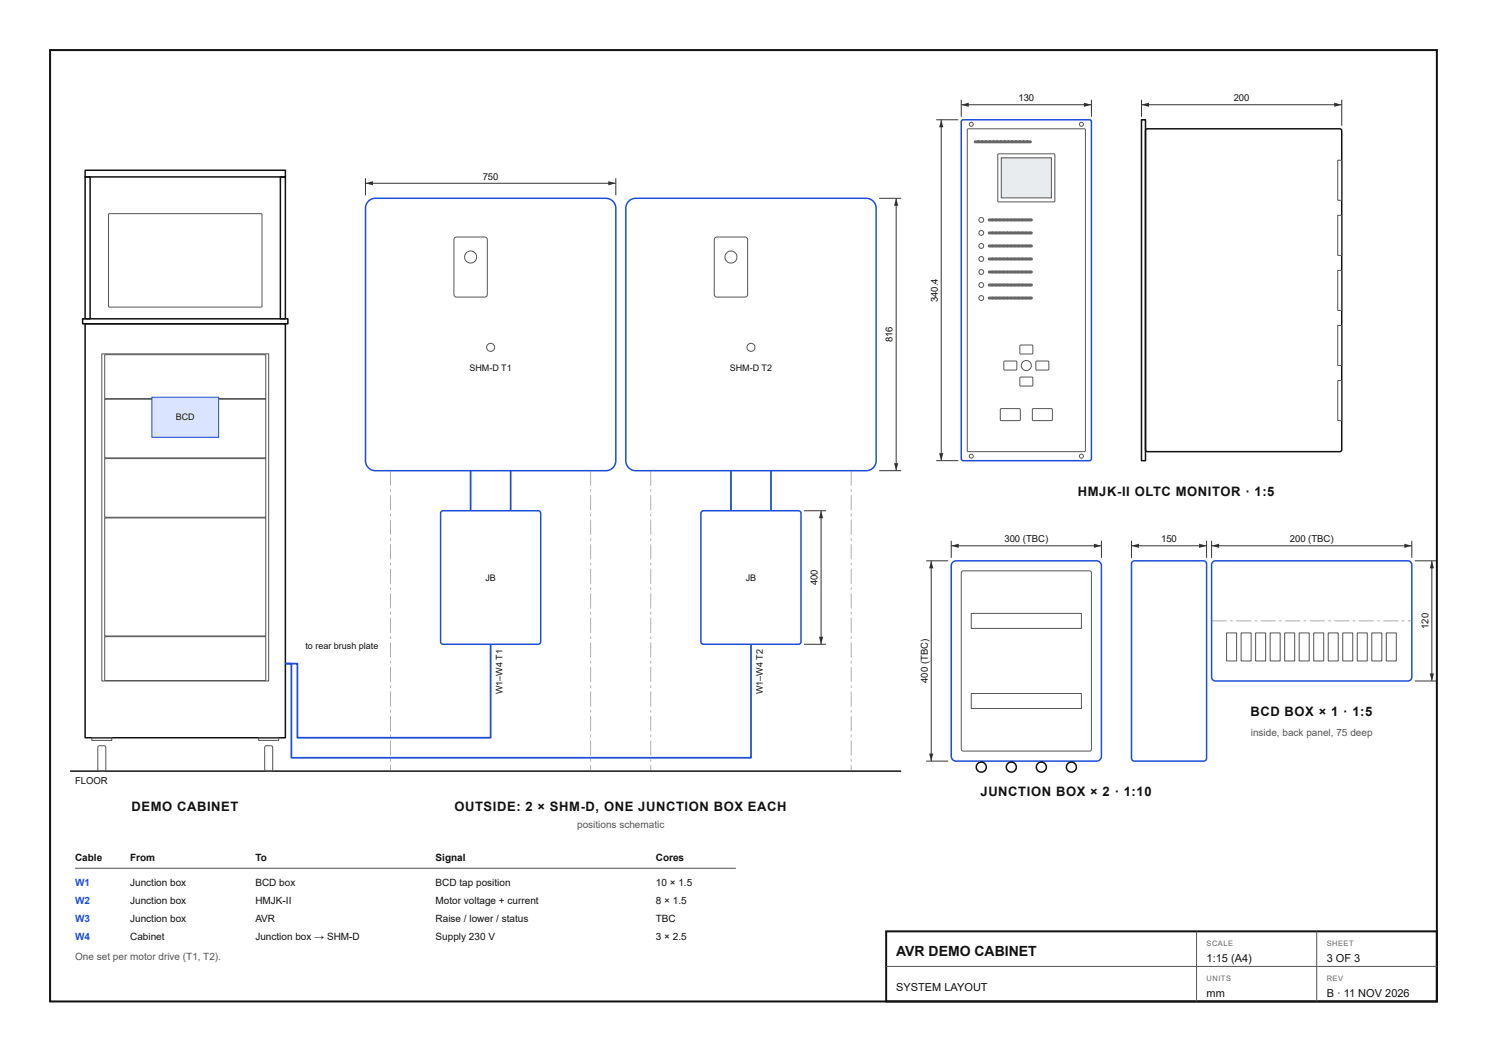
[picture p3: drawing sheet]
<svg xmlns="http://www.w3.org/2000/svg" width="297mm" height="210mm" viewBox="0 0 297 210" stroke-linecap="round" stroke-linejoin="round" font-family="sans-serif">
<path d="M17 35.3h1v28.4h-1zM17 34h40v1.3h-40zM56 35.3h1v28.4h-1zM16.5 63.7h41v1h-41zM17 64.7h40v82.6h-40zM14 154h166" fill="none" stroke="#111" stroke-width=".3"/>
<path d="M21.7 42.7h30.5l.1 .2v18.3l-.2 .1h-30.3l-.1-.2zM20.3 70.7h33.4v65.3h-33.4zM20.9 79.7h32.2v11.7h-32.2zM20.9 70.8h32.2v8.8h-32.2zM20.9 91.6h32.2v11.7h-32.2zM20.9 103.4h32.2v23.6h-32.2zM20.9 127.1h32.2v8.8h-32.2zM18.3 147.3h4v.6h-4zM19.6 149l1.2-.1 .3 .2v4.6l-.2 .3h-1l-.3-.2zM51.7 147.3h4v.6h-4zM53 149l1.1-.1 .3 .2 .1 4.6-.2 .3h-1.1l-.3-.2z" fill="none" stroke="#555" stroke-width=".2"/>
<path d="M30.3 79.3h13.4v8h-13.4z" fill="#dbe4ff"/>
<path d="M30.3 79.3h13.4v8h-13.4z" fill="none" stroke="#1d4ed8" stroke-width=".2"/>
<path d="M73.6 40.2a2 2 0 0 1 1.4-.6h46a2 2 0 0 1 2 2v50.4a2 2 0 0 1-2 2h-46a2 2 0 0 1-2-2v-50.4a2 2 0 0 1 .6-1.4z" fill="none" stroke="#1d4ed8" stroke-width=".3"/>
<g fill="none" stroke="#555" stroke-width=".2">
<path d="M90.8 47.5l.4-.2h5.6a.53 .53 0 0 1 .5 .6v10.9a.53 .53 0 0 1-.5 .5h-5.6a.53 .53 0 0 1-.5-.5v-10.9z"/>
<circle cx="94" cy="51.3" r="1.2"/>
<circle cx="98" cy="69.4" r=".8"/>
</g>
<g fill="#777">
<path d="M77.9 94h.2v3h-.2zM77.9 97.7h.2v.5h-.2zM77.9 98.9h.2v3h-.2zM77.9 102.6h.2v.5h-.2zM77.9 103.8h.2v3h-.2zM77.9 107.5h.2v.5h-.2zM77.9 108.7h.2v3h-.2zM77.9 112.4h.2v.5h-.2zM77.9 113.6h.2v3h-.2zM77.9 117.3h.2v.5h-.2zM77.9 118.5h.2v3h-.2zM77.9 122.2h.2v.5h-.2zM77.9 123.4h.2v3h-.2zM77.9 127.1h.2v.5h-.2zM77.9 128.3h.2v3h-.2zM77.9 132h.2v.5h-.2zM77.9 133.2h.2v3h-.2zM77.9 136.9h.2v.5h-.2zM77.9 138.1h.2v3h-.2zM77.9 141.8h.2v.5h-.2zM77.9 143h.2v3h-.2zM77.9 146.7h.2v.5h-.2zM77.9 147.9h.2v3h-.2zM77.9 151.6h.2v.5h-.2zM77.9 152.8h.2v1.2h-.2z"/>
<path d="M117.9 94h.2v3h-.2zM117.9 97.7h.2v.5h-.2zM117.9 98.9h.2v3h-.2zM117.9 102.6h.2v.5h-.2zM117.9 103.8h.2v3h-.2zM117.9 107.5h.2v.5h-.2zM117.9 108.7h.2v3h-.2zM117.9 112.4h.2v.5h-.2zM117.9 113.6h.2v3h-.2zM117.9 117.3h.2v.5h-.2zM117.9 118.5h.2v3h-.2zM117.9 122.2h.2v.5h-.2zM117.9 123.4h.2v3h-.2zM117.9 127.1h.2v.5h-.2zM117.9 128.3h.2v3h-.2zM117.9 132h.2v.5h-.2zM117.9 133.2h.2v3h-.2zM117.9 136.9h.2v.5h-.2zM117.9 138.1h.2v3h-.2zM117.9 141.8h.2v.5h-.2zM117.9 143h.2v3h-.2zM117.9 146.7h.2v.5h-.2zM117.9 147.9h.2v3h-.2zM117.9 151.6h.2v.5h-.2zM117.9 152.8h.2v1.2h-.2z"/>
</g>
<path d="M125.6 40.2a2 2 0 0 1 1.4-.6h46a2 2 0 0 1 2 2v50.4a2 2 0 0 1-2 2h-46a2 2 0 0 1-2-2v-50.4a2 2 0 0 1 .6-1.4zM88.2 102.2l.3-.2h19a.53 .53 0 0 1 .5 .5v25.6a.53 .53 0 0 1-.5 .6h-19a.53 .53 0 0 1-.5-.6v-25.6z" fill="none" stroke="#1d4ed8" stroke-width=".3"/>
<path d="M94 94v8M102 94v8" fill="none" stroke="#1d4ed8" stroke-width=".35"/>
<g fill="none" stroke="#555" stroke-width=".2">
<path d="M142.8 47.5l.4-.2h5.6a.53 .53 0 0 1 .5 .6v10.9a.53 .53 0 0 1-.5 .5h-5.6a.53 .53 0 0 1-.5-.5v-10.9z"/>
<circle cx="146" cy="51.3" r="1.2"/>
<circle cx="150" cy="69.4" r=".8"/>
</g>
<g fill="#777">
<path d="M129.9 94h.2v3h-.2zM129.9 97.7h.2v.5h-.2zM129.9 98.9h.2v3h-.2zM129.9 102.6h.2v.5h-.2zM129.9 103.8h.2v3h-.2zM129.9 107.5h.2v.5h-.2zM129.9 108.7h.2v3h-.2zM129.9 112.4h.2v.5h-.2zM129.9 113.6h.2v3h-.2zM129.9 117.3h.2v.5h-.2zM129.9 118.5h.2v3h-.2zM129.9 122.2h.2v.5h-.2zM129.9 123.4h.2v3h-.2zM129.9 127.1h.2v.5h-.2zM129.9 128.3h.2v3h-.2zM129.9 132h.2v.5h-.2zM129.9 133.2h.2v3h-.2zM129.9 136.9h.2v.5h-.2zM129.9 138.1h.2v3h-.2zM129.9 141.8h.2v.5h-.2zM129.9 143h.2v3h-.2zM129.9 146.7h.2v.5h-.2zM129.9 147.9h.2v3h-.2zM129.9 151.6h.2v.5h-.2zM129.9 152.8h.2v1.2h-.2z"/>
<path d="M169.9 94h.2v3h-.2zM169.9 97.7h.2v.5h-.2zM169.9 98.9h.2v3h-.2zM169.9 102.6h.2v.5h-.2zM169.9 103.8h.2v3h-.2zM169.9 107.5h.2v.5h-.2zM169.9 108.7h.2v3h-.2zM169.9 112.4h.2v.5h-.2zM169.9 113.6h.2v3h-.2zM169.9 117.3h.2v.5h-.2zM169.9 118.5h.2v3h-.2zM169.9 122.2h.2v.5h-.2zM169.9 123.4h.2v3h-.2zM169.9 127.1h.2v.5h-.2zM169.9 128.3h.2v3h-.2zM169.9 132h.2v.5h-.2zM169.9 133.2h.2v3h-.2zM169.9 136.9h.2v.5h-.2zM169.9 138.1h.2v3h-.2zM169.9 141.8h.2v.5h-.2zM169.9 143h.2v3h-.2zM169.9 146.7h.2v.5h-.2zM169.9 147.9h.2v3h-.2zM169.9 151.6h.2v.5h-.2zM169.9 152.8h.2v1.2h-.2z"/>
</g>
<path d="M140.2 102.2l.3-.2h19a.53 .53 0 0 1 .5 .5v25.6a.53 .53 0 0 1-.5 .6h-19a.53 .53 0 0 1-.5-.6v-25.6z" fill="none" stroke="#1d4ed8" stroke-width=".3"/>
<path d="M146 94v8M154 94v8M98 128.7v18.6h-38.6v-14.8h-2.4h1.2v18.8h91.8v-22.6" fill="none" stroke="#1d4ed8" stroke-width=".35"/>
<path d="M73 35.6v3.4M73 36.6h50M123 35.6v3.4" fill="none" stroke="#333" stroke-width=".2"/>
<g fill="#333">
<path d="M73 36.6l1.5-.4v.8z"/>
<path d="M121.5 36.2l1.5 .4-1.5 .4z"/>
</g>
<path d="M175.6 39.6h4.4M179 39.6v54.4M175.6 94h4.4" fill="none" stroke="#333" stroke-width=".2"/>
<g fill="#333">
<path d="M178.6 92.5h.8l-.4 1.5z"/>
<path d="M179 39.6l.4 1.5h-.8z"/>
</g>
<path d="M160.6 102h4.4M164 102v26.7M160.6 128.7h4.4" fill="none" stroke="#333" stroke-width=".2"/>
<g fill="#333">
<path d="M163.6 127.2h.8l-.4 1.5z"/>
<path d="M164 102l.4 1.5h-.8z"/>
</g>
<g fill="none" stroke="#555" stroke-width=".2">
<path d="M193.3 25.8l23.3-.1 .2 .1v64.2l-.1 .2h-23.3l-.2-.1zM15 173.4h132"/>
<circle cx="194" cy="24.8" r=".4"/>
<circle cx="216" cy="24.8" r=".4"/>
<circle cx="194" cy="91.1" r=".4"/>
<circle cx="216" cy="91.1" r=".4"/>
</g>
<path d="M192.1 24l.3-.1h25.2l.4 .3v67.4l-.2 .4h-25.4l-.4-.2v-67.5z" fill="none" stroke="#1d4ed8" stroke-width=".3"/>
<path d="M194.6 28.1l.7-.1a.3 .3 0 0 1 .3 .3 .3 .3 0 0 1-.3 .3l-.7-.1zM195.3 28.1l.7-.1a.3 .3 0 0 1 .3 .3 .3 .3 0 0 1-.3 .3l-.7-.1zM196.1 28.1l.7-.1a.3 .3 0 0 1 .3 .3 .3 .3 0 0 1-.3 .3l-.7-.1zM196.8 28.1l.7-.1a.3 .3 0 0 1 .3 .3 .3 .3 0 0 1-.3 .3l-.7-.1zM197.6 28.1l.7-.1a.3 .3 0 0 1 .3 .3 .3 .3 0 0 1-.3 .3l-.7-.1zM198.3 28.1l.7-.1a.3 .3 0 0 1 .3 .3 .3 .3 0 0 1-.3 .3l-.7-.1zM199.1 28.1l.7-.1a.3 .3 0 0 1 .3 .3 .3 .3 0 0 1-.3 .3l-.7-.1zM199.8 28.1l.7-.1a.3 .3 0 0 1 .3 .3 .3 .3 0 0 1-.3 .3l-.7-.1zM200.6 28.1l.7-.1a.3 .3 0 0 1 .3 .3 .3 .3 0 0 1-.3 .3l-.7-.1zM201.3 28.1l.7-.1a.3 .3 0 0 1 .3 .3 .3 .3 0 0 1-.3 .3l-.7-.1zM202.1 28.1l.7-.1a.3 .3 0 0 1 .3 .3 .3 .3 0 0 1-.3 .3l-.7-.1zM202.8 28.1l.7-.1a.3 .3 0 0 1 .3 .3 .3 .3 0 0 1-.3 .3l-.7-.1zM203.6 28.1l.7-.1a.3 .3 0 0 1 .3 .3 .3 .3 0 0 1-.3 .3l-.7-.1zM204.3 28.1l.7-.1a.3 .3 0 0 1 .3 .3 .3 .3 0 0 1-.3 .3l-.7-.1zM205.1 28.1l.7-.1a.3 .3 0 0 1 .3 .3 .3 .3 0 0 1-.3 .3l-.7-.1z" fill="#666"/>
<path d="M199.4 30.8h11.2v9.5h-11.2z" fill="none" stroke="#555" stroke-width=".2"/>
<path d="M200 31.5h10v8h-10z" fill="#e9ecef"/>
<g fill="none" stroke="#555" stroke-width=".2">
<path d="M200 31.5h10v8h-10z"/>
<circle cx="196" cy="43.9" r=".48"/>
</g>
<path d="M197.4 43.7l.7-.1a.3 .3 0 0 1 .3 .3 .3 .3 0 0 1-.3 .3l-.7-.1zM198.1 43.7l.7-.1a.3 .3 0 0 1 .3 .3 .3 .3 0 0 1-.3 .3l-.7-.1zM198.9 43.7l.7-.1a.3 .3 0 0 1 .3 .3 .3 .3 0 0 1-.3 .3l-.7-.1zM199.6 43.7l.7-.1a.3 .3 0 0 1 .3 .3 .3 .3 0 0 1-.3 .3l-.7-.1zM200.4 43.7l.7-.1a.3 .3 0 0 1 .3 .3 .3 .3 0 0 1-.3 .3l-.7-.1zM201.1 43.7l.7-.1a.3 .3 0 0 1 .3 .3 .3 .3 0 0 1-.3 .3l-.7-.1zM201.9 43.7l.7-.1a.3 .3 0 0 1 .3 .3 .3 .3 0 0 1-.3 .3l-.7-.1zM202.6 43.7l.7-.1a.3 .3 0 0 1 .3 .3 .3 .3 0 0 1-.3 .3l-.7-.1zM203.4 43.7l.7-.1a.3 .3 0 0 1 .3 .3 .3 .3 0 0 1-.3 .3l-.7-.1zM204.1 43.7l.7-.1a.3 .3 0 0 1 .3 .3 .3 .3 0 0 1-.3 .3l-.7-.1zM204.9 43.7l.7-.1a.3 .3 0 0 1 .3 .3 .3 .3 0 0 1-.3 .3l-.7-.1zM205.6 44a.35 .35 0 0 1 .7 0 .35 .35 0 0 1-.7 0z" fill="#666"/>
<circle cx="196" cy="46.5" r=".48" fill="none" stroke="#555" stroke-width=".2"/>
<path d="M197.4 46.3l.7-.1a.3 .3 0 0 1 .3 .3 .3 .3 0 0 1-.3 .3l-.7-.1zM198.1 46.3l.7-.1a.3 .3 0 0 1 .3 .3 .3 .3 0 0 1-.3 .3l-.7-.1zM198.9 46.3l.7-.1a.3 .3 0 0 1 .3 .3 .3 .3 0 0 1-.3 .3l-.7-.1zM199.6 46.3l.7-.1a.3 .3 0 0 1 .3 .3 .3 .3 0 0 1-.3 .3l-.7-.1zM200.4 46.3l.7-.1a.3 .3 0 0 1 .3 .3 .3 .3 0 0 1-.3 .3l-.7-.1zM201.1 46.3l.7-.1a.3 .3 0 0 1 .3 .3 .3 .3 0 0 1-.3 .3l-.7-.1zM201.9 46.3l.7-.1a.3 .3 0 0 1 .3 .3 .3 .3 0 0 1-.3 .3l-.7-.1zM202.6 46.3l.7-.1a.3 .3 0 0 1 .3 .3 .3 .3 0 0 1-.3 .3l-.7-.1zM203.4 46.3l.7-.1a.3 .3 0 0 1 .3 .3 .3 .3 0 0 1-.3 .3l-.7-.1zM204.1 46.3l.7-.1a.3 .3 0 0 1 .3 .3 .3 .3 0 0 1-.3 .3l-.7-.1zM204.9 46.3l.7-.1a.3 .3 0 0 1 .3 .3 .3 .3 0 0 1-.3 .3l-.7-.1zM205.6 46.6a.35 .35 0 0 1 .7 0 .35 .35 0 0 1-.7 0z" fill="#666"/>
<circle cx="196" cy="49.1" r=".48" fill="none" stroke="#555" stroke-width=".2"/>
<path d="M197.4 48.9l.7-.1a.3 .3 0 0 1 .3 .3 .3 .3 0 0 1-.3 .3l-.7-.1zM198.1 48.9l.7-.1a.3 .3 0 0 1 .3 .3 .3 .3 0 0 1-.3 .3l-.7-.1zM198.9 48.9l.7-.1a.3 .3 0 0 1 .3 .3 .3 .3 0 0 1-.3 .3l-.7-.1zM199.6 48.9l.7-.1a.3 .3 0 0 1 .3 .3 .3 .3 0 0 1-.3 .3l-.7-.1zM200.4 48.9l.7-.1a.3 .3 0 0 1 .3 .3 .3 .3 0 0 1-.3 .3l-.7-.1zM201.1 48.9l.7-.1a.3 .3 0 0 1 .3 .3 .3 .3 0 0 1-.3 .3l-.7-.1zM201.9 48.9l.7-.1a.3 .3 0 0 1 .3 .3 .3 .3 0 0 1-.3 .3l-.7-.1zM202.6 48.9l.7-.1a.3 .3 0 0 1 .3 .3 .3 .3 0 0 1-.3 .3l-.7-.1zM203.4 48.9l.7-.1a.3 .3 0 0 1 .3 .3 .3 .3 0 0 1-.3 .3l-.7-.1zM204.1 48.9l.7-.1a.3 .3 0 0 1 .3 .3 .3 .3 0 0 1-.3 .3l-.7-.1zM204.9 48.9l.7-.1a.3 .3 0 0 1 .3 .3 .3 .3 0 0 1-.3 .3l-.7-.1zM205.6 49.2a.35 .35 0 0 1 .7 0 .35 .35 0 0 1-.7 0z" fill="#666"/>
<circle cx="196" cy="51.7" r=".48" fill="none" stroke="#555" stroke-width=".2"/>
<path d="M197.4 51.5l.7-.1a.3 .3 0 0 1 .3 .3 .3 .3 0 0 1-.3 .3l-.7-.1zM198.1 51.5l.7-.1a.3 .3 0 0 1 .3 .3 .3 .3 0 0 1-.3 .3l-.7-.1zM198.9 51.5l.7-.1a.3 .3 0 0 1 .3 .3 .3 .3 0 0 1-.3 .3l-.7-.1zM199.6 51.5l.7-.1a.3 .3 0 0 1 .3 .3 .3 .3 0 0 1-.3 .3l-.7-.1zM200.4 51.5l.7-.1a.3 .3 0 0 1 .3 .3 .3 .3 0 0 1-.3 .3l-.7-.1zM201.1 51.5l.7-.1a.3 .3 0 0 1 .3 .3 .3 .3 0 0 1-.3 .3l-.7-.1zM201.9 51.5l.7-.1a.3 .3 0 0 1 .3 .3 .3 .3 0 0 1-.3 .3l-.7-.1zM202.6 51.5l.7-.1a.3 .3 0 0 1 .3 .3 .3 .3 0 0 1-.3 .3l-.7-.1zM203.4 51.5l.7-.1a.3 .3 0 0 1 .3 .3 .3 .3 0 0 1-.3 .3l-.7-.1zM204.1 51.5l.7-.1a.3 .3 0 0 1 .3 .3 .3 .3 0 0 1-.3 .3l-.7-.1zM204.9 51.5l.7-.1a.3 .3 0 0 1 .3 .3 .3 .3 0 0 1-.3 .3l-.7-.1zM205.6 51.8a.35 .35 0 0 1 .7 0 .35 .35 0 0 1-.7 0z" fill="#666"/>
<circle cx="196" cy="54.3" r=".48" fill="none" stroke="#555" stroke-width=".2"/>
<path d="M197.4 54.1l.7-.1a.3 .3 0 0 1 .3 .3 .3 .3 0 0 1-.3 .3l-.7-.1zM198.1 54.1l.7-.1a.3 .3 0 0 1 .3 .3 .3 .3 0 0 1-.3 .3l-.7-.1zM198.9 54.1l.7-.1a.3 .3 0 0 1 .3 .3 .3 .3 0 0 1-.3 .3l-.7-.1zM199.6 54.1l.7-.1a.3 .3 0 0 1 .3 .3 .3 .3 0 0 1-.3 .3l-.7-.1zM200.4 54.1l.7-.1a.3 .3 0 0 1 .3 .3 .3 .3 0 0 1-.3 .3l-.7-.1zM201.1 54.1l.7-.1a.3 .3 0 0 1 .3 .3 .3 .3 0 0 1-.3 .3l-.7-.1zM201.9 54.1l.7-.1a.3 .3 0 0 1 .3 .3 .3 .3 0 0 1-.3 .3l-.7-.1zM202.6 54.1l.7-.1a.3 .3 0 0 1 .3 .3 .3 .3 0 0 1-.3 .3l-.7-.1zM203.4 54.1l.7-.1a.3 .3 0 0 1 .3 .3 .3 .3 0 0 1-.3 .3l-.7-.1zM204.1 54.1l.7-.1a.3 .3 0 0 1 .3 .3 .3 .3 0 0 1-.3 .3l-.7-.1zM204.9 54.1l.7-.1a.3 .3 0 0 1 .3 .3 .3 .3 0 0 1-.3 .3l-.7-.1zM205.6 54.4a.35 .35 0 0 1 .7 0 .35 .35 0 0 1-.7 0z" fill="#666"/>
<circle cx="196" cy="56.9" r=".48" fill="none" stroke="#555" stroke-width=".2"/>
<path d="M197.4 56.7l.7-.1a.3 .3 0 0 1 .3 .3 .3 .3 0 0 1-.3 .3l-.7-.1zM198.1 56.7l.7-.1a.3 .3 0 0 1 .3 .3 .3 .3 0 0 1-.3 .3l-.7-.1zM198.9 56.7l.7-.1a.3 .3 0 0 1 .3 .3 .3 .3 0 0 1-.3 .3l-.7-.1zM199.6 56.7l.7-.1a.3 .3 0 0 1 .3 .3 .3 .3 0 0 1-.3 .3l-.7-.1zM200.4 56.7l.7-.1a.3 .3 0 0 1 .3 .3 .3 .3 0 0 1-.3 .3l-.7-.1zM201.1 56.7l.7-.1a.3 .3 0 0 1 .3 .3 .3 .3 0 0 1-.3 .3l-.7-.1zM201.9 56.7l.7-.1a.3 .3 0 0 1 .3 .3 .3 .3 0 0 1-.3 .3l-.7-.1zM202.6 56.7l.7-.1a.3 .3 0 0 1 .3 .3 .3 .3 0 0 1-.3 .3l-.7-.1zM203.4 56.7l.7-.1a.3 .3 0 0 1 .3 .3 .3 .3 0 0 1-.3 .3l-.7-.1zM204.1 56.7l.7-.1a.3 .3 0 0 1 .3 .3 .3 .3 0 0 1-.3 .3l-.7-.1zM204.9 56.7l.7-.1a.3 .3 0 0 1 .3 .3 .3 .3 0 0 1-.3 .3l-.7-.1zM205.6 57a.35 .35 0 0 1 .7 0 .35 .35 0 0 1-.7 0z" fill="#666"/>
<circle cx="196" cy="59.5" r=".48" fill="none" stroke="#555" stroke-width=".2"/>
<path d="M197.4 59.3l.7-.1a.3 .3 0 0 1 .3 .3 .3 .3 0 0 1-.3 .3l-.7-.1zM198.1 59.3l.7-.1a.3 .3 0 0 1 .3 .3 .3 .3 0 0 1-.3 .3l-.7-.1zM198.9 59.3l.7-.1a.3 .3 0 0 1 .3 .3 .3 .3 0 0 1-.3 .3l-.7-.1zM199.6 59.3l.7-.1a.3 .3 0 0 1 .3 .3 .3 .3 0 0 1-.3 .3l-.7-.1zM200.4 59.3l.7-.1a.3 .3 0 0 1 .3 .3 .3 .3 0 0 1-.3 .3l-.7-.1zM201.1 59.3l.7-.1a.3 .3 0 0 1 .3 .3 .3 .3 0 0 1-.3 .3l-.7-.1zM201.9 59.3l.7-.1a.3 .3 0 0 1 .3 .3 .3 .3 0 0 1-.3 .3l-.7-.1zM202.6 59.3l.7-.1a.3 .3 0 0 1 .3 .3 .3 .3 0 0 1-.3 .3l-.7-.1zM203.4 59.3l.7-.1a.3 .3 0 0 1 .3 .3 .3 .3 0 0 1-.3 .3l-.7-.1zM204.1 59.3l.7-.1a.3 .3 0 0 1 .3 .3 .3 .3 0 0 1-.3 .3l-.7-.1zM204.9 59.3l.7-.1a.3 .3 0 0 1 .3 .3 .3 .3 0 0 1-.3 .3l-.7-.1zM205.6 59.6a.35 .35 0 0 1 .7 0 .35 .35 0 0 1-.7 0z" fill="#666"/>
<g fill="none" stroke="#555" stroke-width=".2">
<path d="M200.6 72.2l2.4-.1 .1 .2v1.5l-.2 .1h-2.3l-.1-.2zM203.8 69l2.4-.1 .1 .2v1.5l-.2 .1h-2.3l-.1-.2zM203.8 75.4l2.4-.1 .1 .2v1.5l-.2 .1h-2.3l-.1-.2zM207 72.2l2.4-.1 .1 .2v1.5l-.2 .1h-2.3l-.1-.2zM199.9 81.7l3.8-.1 .1 .2v2.1l-.2 .1h-3.7l-.1-.2zM206.3 81.7l3.8-.1 .1 .2v2.1l-.2 .1h-3.7l-.1-.2z"/>
<circle cx="205" cy="73" r="1"/>
</g>
<path d="M192 19.9v3.4M218 19.9v3.4M192 20.9h26" fill="none" stroke="#333" stroke-width=".2"/>
<g fill="#333">
<path d="M192 20.9l1.5-.4v.8z"/>
<path d="M216.5 20.5l1.5 .4-1.5 .4z"/>
</g>
<path d="M187 23.9h4.4M188 23.9v68.1M187 92h4.4" fill="none" stroke="#333" stroke-width=".2"/>
<g fill="#333">
<path d="M187.6 90.5h.8l-.4 1.5z"/>
<path d="M188 23.9l.4 1.5h-.8z"/>
</g>
<path d="M228 23.9h.8v68.1h-.8zM228.9 25.8l.3-.1h38.4l.3 .2 .1 63.9-.2 .3-38.6 .1-.3-.2-.1-63.9z" fill="none" stroke="#111" stroke-width=".3"/>
<path d="M267.2 32h.8v8h-.8zM267.2 54h.8v8h-.8zM267.2 43h.8v8h-.8zM267.2 76h.8v8h-.8zM267.2 65h.8v8h-.8z" fill="none" stroke="#555" stroke-width=".2"/>
<path d="M228 19.9v3.4M268 19.9v5.2M228 20.9h40" fill="none" stroke="#333" stroke-width=".2"/>
<g fill="#333">
<path d="M228 20.9l1.5-.4v.8z"/>
<path d="M266.5 20.5l1.5 .4-1.5 .4z"/>
</g>
<path d="M190.3 112.3l.7-.3h28a1 1 0 0 1 1 1v38a1 1 0 0 1-1 1h-28a1 1 0 0 1-1-1v-38z" fill="none" stroke="#1d4ed8" stroke-width=".3"/>
<path d="M192.1 114.1l.3-.1h25.2l.3 .2 .1 35.4-.2 .3-25.4 .1-.3-.2-.1-35.4zM194 138.5h22v3h-22zM194 122.5h22v3h-22z" fill="none" stroke="#555" stroke-width=".2"/>
<g fill="none" stroke="#111" stroke-width=".3">
<circle cx="196" cy="153.2" r="1"/>
<circle cx="202" cy="153.2" r="1"/>
<circle cx="208" cy="153.2" r="1"/>
<circle cx="214" cy="153.2" r="1"/>
</g>
<path d="M190 108v3.4M190 109h30M220 108v3.4" fill="none" stroke="#333" stroke-width=".2"/>
<g fill="#333">
<path d="M190 109l1.5-.4v.8z"/>
<path d="M218.5 108.6l1.5 .4-1.5 .4z"/>
</g>
<path d="M185 112h4.4M186 112v40M185 152h4.4" fill="none" stroke="#333" stroke-width=".2"/>
<g fill="#333">
<path d="M185.6 150.5h.8l-.4 1.5z"/>
<path d="M186 112l.4 1.5h-.8z"/>
</g>
<path d="M226.2 112.2l.4-.2h13.8a.6 .6 0 0 1 .6 .6v38.8a.6 .6 0 0 1-.6 .6h-13.8a.6 .6 0 0 1-.6-.6v-38.8z" fill="none" stroke="#1d4ed8" stroke-width=".3"/>
<path d="M226 108v3.4M226 109h15M241 108v3.4" fill="none" stroke="#333" stroke-width=".2"/>
<g fill="#333">
<path d="M226 109l1.5-.4v.8z"/>
<path d="M239.5 108.6l1.5 .4-1.5 .4z"/>
</g>
<path d="M242.2 112.2l.6-.2h38.4a.8 .8 0 0 1 .8 .8v22.4a.8 .8 0 0 1-.8 .8h-38.4a.8 .8 0 0 1-.8-.8v-22.4z" fill="none" stroke="#1d4ed8" stroke-width=".3"/>
<path d="M242 123.9h3v.2h-3zM245.7 123.9h.5v.2h-.5zM246.9 123.9h3v.2h-3zM250.6 123.9h.5v.2h-.5zM251.8 123.9h3v.2h-3zM255.5 123.9h.5v.2h-.5zM256.7 123.9h3v.2h-3zM260.4 123.9h.5v.2h-.5zM261.6 123.9h3v.2h-3zM265.3 123.9h.5v.2h-.5zM266.5 123.9h3v.2h-3zM270.2 123.9h.5v.2h-.5zM271.4 123.9h3v.2h-3zM275.1 123.9h.5v.2h-.5zM276.3 123.9h3v.2h-3zM280 123.9h.5v.2h-.5zM281.2 123.9h.8v.2h-.8z" fill="#777"/>
<path d="M245 126.4h2v5.6h-2zM247.9 126.4h2v5.6h-2zM250.8 126.4h2v5.6h-2zM253.7 126.4h2v5.6h-2zM256.6 126.4h2v5.6h-2zM259.5 126.4h2v5.6h-2zM262.4 126.4h2v5.6h-2zM265.3 126.4h2v5.6h-2zM268.2 126.4h2v5.6h-2zM271.1 126.4h2v5.6h-2zM274 126.4h2v5.6h-2zM276.9 126.4h2v5.6h-2z" fill="none" stroke="#555" stroke-width=".2"/>
<path d="M242 108v3.4M242 109h40M282 108v3.4" fill="none" stroke="#333" stroke-width=".2"/>
<g fill="#333">
<path d="M242 109l1.5-.4v.8z"/>
<path d="M280.5 108.6l1.5 .4-1.5 .4z"/>
</g>
<path d="M282.6 112h4.4M286 112v24M282.6 136h4.4" fill="none" stroke="#333" stroke-width=".2"/>
<g fill="#333">
<path d="M285.6 134.5h.8l-.4 1.5z"/>
<path d="M286 112l.4 1.5h-.8z"/>
</g>
<path d="M10 10h277v190h-277zM177 186h110v14h-110z" fill="none" stroke="#111" stroke-width=".4"/>
<path d="M177 193h110M239 186v14M263 186v14" fill="none" stroke="#555" stroke-width=".2"/>
<text font-size="2.8" fill="#111" x="179" y="191">AVR DEMO CABINET</text>
<g font-size="2.6" fill="#111">
<text x="215.3" y="99">HMJK-II OLTC MONITOR · 1:5</text>
<text x="249.7" y="143">BCD BOX × 1 · 1:5</text>
<text x="26.2" y="162">DEMO CABINET</text>
<text x="90.8" y="162">OUTSIDE: 2 × SHM-D, ONE JUNCTION BOX EACH</text>
<text x="195.8" y="159">JUNCTION BOX × 2 · 1:10</text>
</g>
<g font-size="2.2" fill="#111">
<text x="179" y="198">SYSTEM LAYOUT</text>
<text x="241" y="192.2">1:15 (A4)</text>
<text x="265" y="192.2">3 OF 3</text>
<text x="241" y="199.2">mm</text>
<text x="265" y="199.2">B · 11 NOV 2026</text>
</g>
<g font-size="2" fill="#555">
<text x="249.8" y="147">inside, back panel, 75 deep</text>
<text x="115.3" y="165.4">positions schematic</text>
<text x="15" y="191.8">One set per motor drive (T1, T2).</text>
</g>
<g font-size="2" fill="#111">
<text x="15" y="172">Cable</text>
<text x="26" y="172">From</text>
<text x="51" y="172">To</text>
<text x="87" y="172">Signal</text>
<text x="131" y="172">Cores</text>
<text x="26" y="177">Junction box</text>
<text x="51" y="177">BCD box</text>
<text x="87" y="177">BCD tap position</text>
<text x="131" y="177">10 × 1.5</text>
<text x="26" y="180.6">Junction box</text>
<text x="26" y="184.2">Junction box</text>
<text x="51" y="180.6">HMJK-II</text>
<text x="51" y="184.2">AVR</text>
<text x="87" y="180.6">Motor voltage + current</text>
<text x="87" y="184.2">Raise / lower / status</text>
<text x="131" y="180.6">8 × 1.5</text>
<text x="131" y="184.2">TBC</text>
<text x="26" y="187.8">Cabinet</text>
<text x="51" y="187.8">Junction box → SHM-D</text>
<text x="87" y="187.8">Supply 230 V</text>
<text x="131" y="187.8">3 × 2.5</text>
</g>
<g font-size="2" fill="#1d4ed8">
<text x="15" y="177">W1</text>
<text x="15" y="180.6">W2</text>
<text x="15" y="184.2">W3</text>
<text x="15" y="187.8">W4</text>
</g>
<g font-size="1.9" fill="#111">
<text x="203.4" y="20.2">130</text>
<text x="246.4" y="20.2">200</text>
<text x="96.4" y="35.9">750</text>
<text x="187.3" y="60.3" transform="rotate(-90 187.3 60.3)">340.4</text>
<text x="178.3" y="68.4" transform="rotate(-90 178.3 68.4)">816</text>
<text x="200.6" y="108.3">300 (TBC)</text>
<text x="231.9" y="108.3">150</text>
<text x="257.6" y="108.3">200 (TBC)</text>
<text x="163.3" y="116.9" transform="rotate(-90 163.3 116.9)">400</text>
<text x="285.3" y="125.6" transform="rotate(-90 285.3 125.6)">120</text>
<text x="185.3" y="136.4" transform="rotate(-90 185.3 136.4)">400 (TBC)</text>
<text x="15" y="156.6">FLOOR</text>
</g>
<g font-size="1.8" fill="#111">
<text x="93.8" y="74">SHM-D T1</text>
<text x="145.8" y="74">SHM-D T2</text>
<text x="35.1" y="84">BCD</text>
<text x="96.9" y="116">JB</text>
<text x="148.9" y="116">JB</text>
<text x="61" y="129.5">to rear brush plate</text>
<text x="100.4" y="138.6" transform="rotate(-90 100.4 138.6)">W1–W4 T1</text>
<text x="152.4" y="138.6" transform="rotate(-90 152.4 138.6)">W1–W4 T2</text>
</g>
<g font-size="1.5" fill="#666">
<text x="241" y="189">SCALE</text>
<text x="265" y="189">SHEET</text>
<text x="241" y="196">UNITS</text>
<text x="265" y="196">REV</text>
</g>
</svg>
